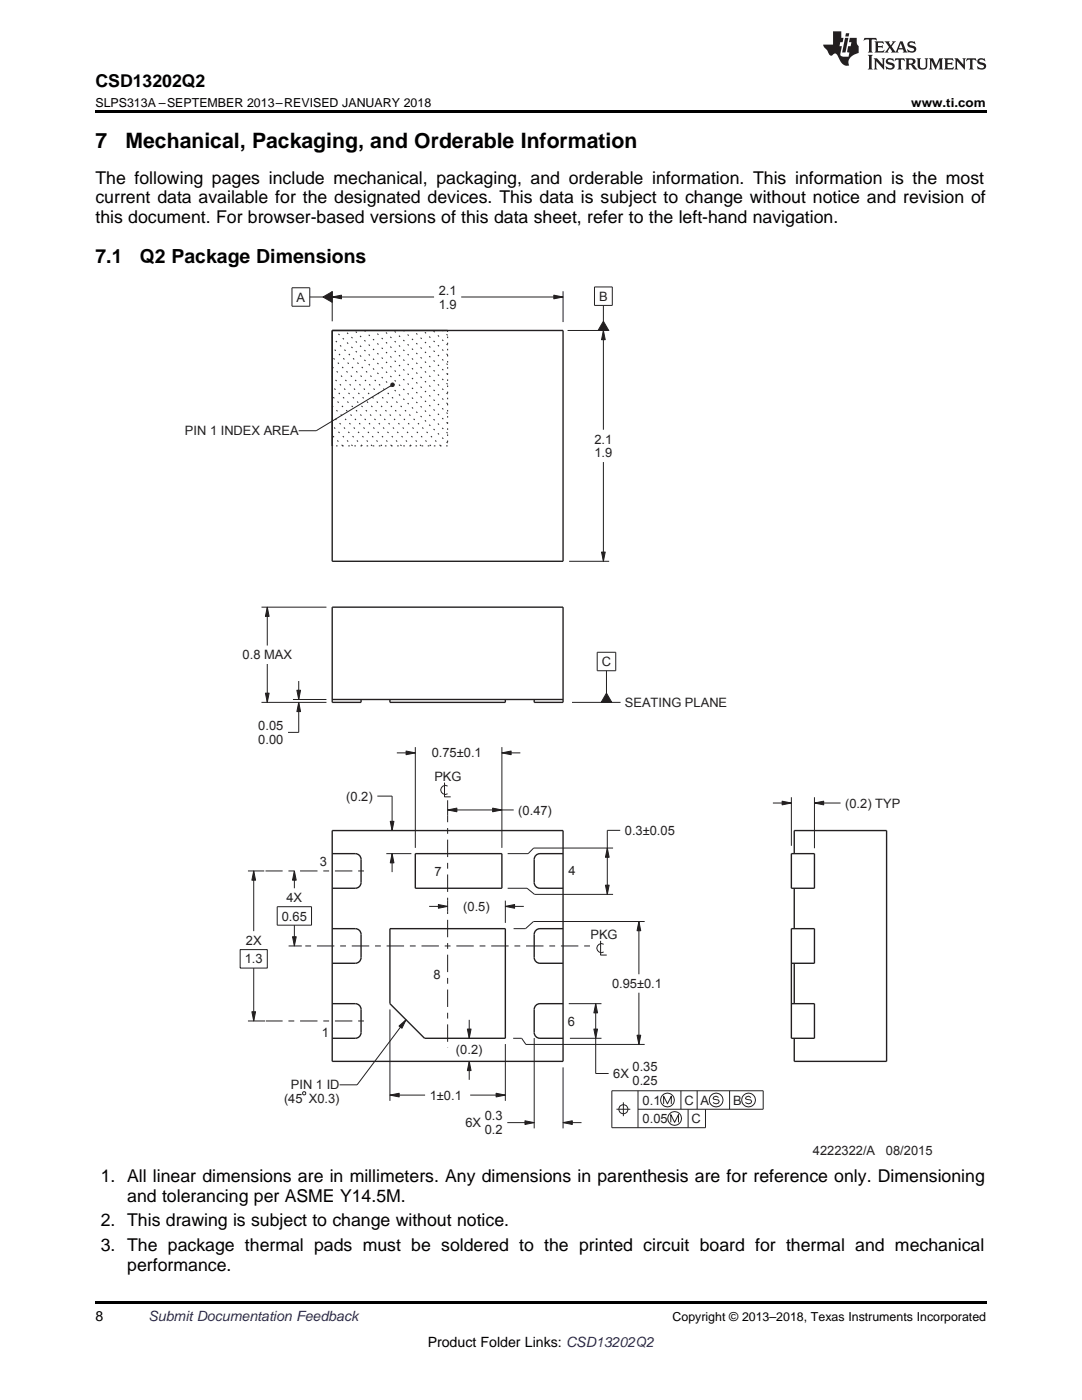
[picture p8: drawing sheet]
<svg xmlns="http://www.w3.org/2000/svg" width="216mm" height="279mm" viewBox="0 0 216 279" stroke-linecap="round" stroke-linejoin="round" font-family="sans-serif">
<path d="M19 259.7h177.8v.5h-177.8z" fill="#000"/>
<path d="M121 138.3l1.1 1.9h-2.1z" fill="#231f20"/>
<path d="M121 138.3l1.1 1.9h-2.1z" fill="none" stroke="#231f20" stroke-width=".2"/>
<path d="M118.9 200.3l.3 1.8h-.7z" fill="#231f20"/>
<path d="M118.9 200.3l.3 1.8h-.7z" fill="none" stroke="#231f20" stroke-width=".2"/>
<path d="M118.5 205.4h.7l-.3 1.8z" fill="#231f20"/>
<path d="M118.5 205.4h.7l-.3 1.8z" fill="none" stroke="#231f20" stroke-width=".2"/>
<path d="M127.1 206.6h.8l-.4 1.8z" fill="#231f20"/>
<path d="M127.1 206.6h.8l-.4 1.8z" fill="none" stroke="#231f20" stroke-width=".2"/>
<path d="M127.5 183.9l.4 1.8h-.8z" fill="#231f20"/>
<path d="M127.5 183.9l.4 1.8h-.8z" fill="none" stroke="#231f20" stroke-width=".2"/>
<path d="M104.8 223.7l1.8 .3-1.8 .4z" fill="#231f20"/>
<path d="M104.8 223.7l1.8 .3-1.8 .4z" fill="none" stroke="#231f20" stroke-width=".2"/>
<path d="M112.4 224l1.8-.3v.7z" fill="#231f20"/>
<path d="M112.4 224l1.8-.3v.7z" fill="none" stroke="#231f20" stroke-width=".2"/>
<path d="M50.6 173.8l.4 1.9h-.7z" fill="#231f20"/>
<path d="M50.6 173.8l.4 1.9h-.7z" fill="none" stroke="#231f20" stroke-width=".2"/>
<path d="M50.3 201.9h.7l-.4 1.9z" fill="#231f20"/>
<path d="M50.3 201.9h.7l-.4 1.9z" fill="none" stroke="#231f20" stroke-width=".2"/>
<path d="M121.2 169.2l.3 1.9h-.7z" fill="#231f20"/>
<path d="M121.2 169.2l.3 1.9h-.7z" fill="none" stroke="#231f20" stroke-width=".2"/>
<path d="M120.8 176.7h.7l-.3 1.8z" fill="#231f20"/>
<path d="M120.8 176.7h.7l-.3 1.8z" fill="none" stroke="#231f20" stroke-width=".2"/>
<path d="M58.7 173.8l.4 1.9h-.7z" fill="#231f20"/>
<path d="M58.7 173.8l.4 1.9h-.7z" fill="none" stroke="#231f20" stroke-width=".2"/>
<path d="M58.4 186.9h.7l-.4 1.9z" fill="#231f20"/>
<path d="M58.4 186.9h.7l-.4 1.9z" fill="none" stroke="#231f20" stroke-width=".2"/>
<path d="M53 138.3h.7l-.4 1.9z" fill="#231f20"/>
<path d="M53 138.3h.7l-.4 1.9z" fill="none" stroke="#231f20" stroke-width=".2"/>
<path d="M53.3 121.2l.4 1.8h-.7z" fill="#231f20"/>
<path d="M53.3 121.2l.4 1.8h-.7z" fill="none" stroke="#231f20" stroke-width=".2"/>
<path d="M59.6 140.2l.4 1.8h-.8z" fill="#231f20"/>
<path d="M59.6 140.2l.4 1.8h-.8z" fill="none" stroke="#231f20" stroke-width=".2"/>
<path d="M59.2 137.8h.8l-.4 1.8z" fill="#231f20"/>
<path d="M59.2 137.8h.8l-.4 1.8z" fill="none" stroke="#231f20" stroke-width=".2"/>
<path d="M81 149.9l1.9 .4-1.9 .3z" fill="#231f20"/>
<path d="M81 149.9l1.9 .4-1.9 .3z" fill="none" stroke="#231f20" stroke-width=".2"/>
<path d="M100.1 150.3l1.9-.4v.7z" fill="#231f20"/>
<path d="M100.1 150.3l1.9-.4v.7z" fill="none" stroke="#231f20" stroke-width=".2"/>
<path d="M77.8 218.6l1.8-.4v.7z" fill="#231f20"/>
<path d="M77.8 218.6l1.8-.4v.7z" fill="none" stroke="#231f20" stroke-width=".2"/>
<path d="M99 218.2l1.8 .4-1.8 .3z" fill="#231f20"/>
<path d="M99 218.2l1.8 .4-1.8 .3z" fill="none" stroke="#231f20" stroke-width=".2"/>
<path d="M64.4 59.3l1.9-1.1v2.1z" fill="#231f20"/>
<path d="M64.4 59.3l1.9-1.1v2.1z" fill="none" stroke="#231f20" stroke-width=".2"/>
<path d="M110.5 58.9l1.9 .4-1.9 .3z" fill="#231f20"/>
<path d="M110.5 58.9l1.9 .4-1.9 .3z" fill="none" stroke="#231f20" stroke-width=".2"/>
<path d="M66.3 59.3l1.8-.4v.7z" fill="#231f20"/>
<path d="M66.3 59.3l1.8-.4v.7z" fill="none" stroke="#231f20" stroke-width=".2"/>
<path d="M120.4 64.1l1.1 1.9h-2.2z" fill="#231f20"/>
<path d="M120.4 64.1l1.1 1.9h-2.2z" fill="none" stroke="#231f20" stroke-width=".2"/>
<path d="M120 110.2h.8l-.4 1.8z" fill="#231f20"/>
<path d="M120 110.2h.8l-.4 1.8z" fill="none" stroke="#231f20" stroke-width=".2"/>
<path d="M120.4 66l.4 1.8h-.8z" fill="#231f20"/>
<path d="M120.4 66l.4 1.8h-.8z" fill="none" stroke="#231f20" stroke-width=".2"/>
<path d="M89.3 161.6l1.9-.3v.7z" fill="#231f20"/>
<path d="M89.3 161.6l1.9-.3v.7z" fill="none" stroke="#231f20" stroke-width=".2"/>
<path d="M98.3 161.3l1.8 .3-1.8 .4z" fill="#231f20"/>
<path d="M98.3 161.3l1.8 .3-1.8 .4z" fill="none" stroke="#231f20" stroke-width=".2"/>
<path d="M78.2 170.4l.4 1.8h-.7z" fill="#231f20"/>
<path d="M78.2 170.4l.4 1.8h-.7z" fill="none" stroke="#231f20" stroke-width=".2"/>
<path d="M77.9 163.9h.7l-.4 1.9z" fill="#231f20"/>
<path d="M77.9 163.9h.7l-.4 1.9z" fill="none" stroke="#231f20" stroke-width=".2"/>
<path d="M93.3 205.4h.7l-.4 1.8z" fill="#231f20"/>
<path d="M93.3 205.4h.7l-.4 1.8z" fill="none" stroke="#231f20" stroke-width=".2"/>
<path d="M93.6 211.8l.4 1.9h-.7z" fill="#231f20"/>
<path d="M93.6 211.8l.4 1.9h-.7z" fill="none" stroke="#231f20" stroke-width=".2"/>
<path d="M156.1 159.9l1.8 .4-1.8 .3z" fill="#231f20"/>
<path d="M156.1 159.9l1.8 .4-1.8 .3z" fill="none" stroke="#231f20" stroke-width=".2"/>
<path d="M162.5 160.3l1.9-.4v.7z" fill="#231f20"/>
<path d="M162.5 160.3l1.9-.4v.7z" fill="none" stroke="#231f20" stroke-width=".2"/>
<path d="M87.5 180.5l1.8 .4-1.8 .4z" fill="#231f20"/>
<path d="M87.5 180.5l1.8 .4-1.8 .4z" fill="none" stroke="#231f20" stroke-width=".2"/>
<path d="M100.8 180.9l1.9-.4v.8z" fill="#231f20"/>
<path d="M100.8 180.9l1.9-.4v.8z" fill="none" stroke="#231f20" stroke-width=".2"/>
<path d="M78 76.6l.2-.2 .4 .1 .1 .3-.1 .3h-.4l-.2-.2z" fill="#231f20"/>
<path d="M78 76.6l.2-.2 .4 .1 .1 .3-.1 .3h-.4l-.2-.2z" fill="none" stroke="#231f20" stroke-width=".2"/>
<path d="M79.6 204.8l1.4-1.3-.8 1.7z" fill="#231f20"/>
<g fill="none" stroke="#231f20" stroke-width=".2">
<path d="M58.3 57.4h3.5v3.7h-3.5zM61.8 59.3h2.6M66.3 58.1v6M66.3 59.3h20.3M92 59.3h20.4M112.4 58.1v6.2M118.6 57.3h3.6v3.7h-3.6zM78 77l-14.9 9h-3.5M113.3 66h8.3M120.4 61v3.1M120.4 66v19.8M120.4 92.2v19.8"/>
<path d="M113.6 112h8M52.2 121.2h12.9M53.3 121.2v7.6M53.3 132.5v7.7M58.5 139.6h6.6M59.6 135.9v3.7M119.2 130.2h3.7v3.7h-3.7zM121 133.9v4.4M52.2 140.2h12.9M59.6 140.2v6h-2.1M75.3 158.9h2.9v6.9M79.2 150.3h3.7"/>
<path d="M82.9 149.1v20.1M88.7 156.2v2.8h1.2M89.3 156.9a.9 .9 0 0 0-1.4 .7 .9 .9 0 0 0 1.4 .8M89.3 159.7v3.1M100.1 149.1v20.1M100.1 150.3h3.7M114.1 140.2h9.7M157.9 159.1v9.7M162.5 159.1v10.2M49.5 173.8h3.2M50.6 173.8v12M58.7 173.8v3.5"/>
<path d="M77.1 170.4h5M78.2 170.4v3.6M89.3 179.7v2.2M89.3 161.6h13.2M100.8 179.7v4.5M101.3 177.3h3.9l1.5 1.2h15.6M122.3 169.2h-15.8l-1.1 1.2h-4.1M123.8 165.7h-2.6v12.8M154.2 160.3h3.7M162.5 160.3h5.2M47.9 189.5h5.4v3.7h-5.4zM50.6 193.2v10.6"/>
<path d="M55.3 181h6.9v3.6h-6.9zM57.6 188.8h2.6M58.7 184.6v4.2M85.6 180.9h3.7M100.8 180.9h3.7M119.8 187.8v2.8h1.3M120.5 188.5a.9 .9 0 0 0-1.4 .7 .9 .9 0 0 0 1.4 .8M127.5 183.9v10.5M127.5 198.1v10.3M128.6 183.9h-22.2l-1.5 1.4h-2.4M49.5 203.8h3.4M60.4 218l.4-.1 .2 .4-.5 .2z"/>
<path d="M77.8 218.6h7M77.8 201.5v18.2M79.6 204.8l1.4-1.3-.8 1.7zM81 203.5l-9.7 13h-3.5M93.6 203.5v3.7M93.6 211.8v3.7M93.8 218.6h7M100.8 208.4v11.3M102.4 207.2h1.7l.8 1.2h23.7M106.6 207.2v18M112.4 213v12.2M113.5 200.3h6.5"/>
<path d="M113.7 207.2h6.3M118.9 200.3v13.9h2.5M124.4 220v2.8M127.3 217.7v7.4M135.9 217.7v3.7M139.1 217.7v3.7M143.4 219.1l-.5-.3-.5 .1-.1 .3 .1 .2 1 .1 .1 .3-.1 .3-.5 .2-.6-.3M145.6 217.7v3.7M149.8 219.1l-.4-.3-.5 .1-.1 .3 .1 .2 .9 .1 .2 .3-.2 .3-.4 .2-.6-.3M101.2 224h5.4M112.4 224h3.6M123 221.4h2.8"/>
<path d="M127.3 221.4h25v-3.7h-30.2v7.4h18.7v-3.7M132.4 220.3v-1.5l.8 1.5 .8-1.5v1.5M133.8 224v-1.6l.8 1.6 .8-1.6v1.6M137.3 221.4v3.7"/>
<circle cx="133.2" cy="219.5" r="1.37"/>
<circle cx="142.9" cy="219.5" r="1.37"/>
<circle cx="149.4" cy="219.5" r="1.37"/>
<circle cx="124.4" cy="221.4" r=".92"/>
<circle cx="134.6" cy="223.2" r="1.37"/>
</g>
<g fill="none" stroke="#231f20" stroke-width=".28">
<path d="M66.3 66h46.1v46h-46.1zM66.3 139.6h46.1M72 139.6v.6h-5.7v-19h46.1v19h-5.8v-.6M77.8 139.6v.6h23v-.6M66.3 170.4h4.6a1.15 1.15 0 0 1 1.1 1.1v4.6a1.15 1.15 0 0 1-1.1 1.2h-4.6M66.3 165.8h46.1v46h-46.1zM82.9 170.4h17.2v6.9h-17.2zM112.4 170.4h-4.7a1.15 1.15 0 0 0-1.1 1.1v4.6a1.15 1.15 0 0 0 1.1 1.2h4.7M157.9 170.4h4.6v6.9h-4.6zM158.5 170.4v-4.6h18.4v46h-18.4v-4.6M158.5 177.3v8M66.3 185.3h4.6a1.15 1.15 0 0 1 1.1 1.2v4.6a1.15 1.15 0 0 1-1.1 1.1h-4.6"/>
<path d="M77.8 185.3h23v21.9h-16.1l-6.9-6.9zM112.4 185.3h-4.7a1.15 1.15 0 0 0-1.1 1.2v4.6a1.15 1.15 0 0 0 1.1 1.1h4.7M157.9 192.2h4.6v-6.9h-4.6v21.9h4.6v-6.9h-4.6M158.5 192.2v8.1M66.3 200.3h4.6a1.15 1.15 0 0 1 1.1 1.2v4.6a1.15 1.15 0 0 1-1.1 1.1h-4.6M112.4 200.3h-4.7a1.15 1.15 0 0 0-1.1 1.2v4.6a1.15 1.15 0 0 0 1.1 1.1h4.7"/>
</g>
<g fill="none" stroke="#231f20" stroke-width=".2" stroke-dasharray=".3 .9" stroke-linecap="butt">
<path d="M89.3 66v23M89.3 78.7l-12.7-12.7M89.3 76.7l-10.7-10.7M89.3 74.7l-8.8-8.7M89.3 72.8l-6.8-6.8M89.3 70.8l-4.9-4.8M89.3 68.9l-2.9-2.9M89.3 66.9l-1-.9M66.4 89l-.1-.2M68.4 89l-2.1-2.1M70.3 89l-4-4.1M72.3 89l-6-6"/>
<path d="M74.2 89l-7.9-8M76.2 89l-9.9-9.9M78.2 89l-11.9-11.9M80.1 89l-13.8-13.8M82.1 89l-15.8-15.8M84 89l-17.7-17.7M86 89l-19.7-19.7M87.9 89l-21.6-21.7M89.3 89h-23M89.3 88.4l-22.4-22.4M89.3 86.5l-20.5-20.5M89.3 84.5l-18.5-18.5"/>
<path d="M89.3 82.6l-16.6-16.6M89.3 80.6l-14.6-14.6"/>
</g>
<path d="M72 173.8h-19M72 173.8h1.1M89.3 179.7v-16.9M89.3 188.8v20.3M89.3 188.8v-6.9M89.3 188.8h-28.9M89.3 188.8h29.2M72 203.8h-18.9M72 203.8h1.5" fill="none" stroke="#231f20" stroke-width=".2" stroke-dasharray="1.2 1.2 3.5 1.2" stroke-dashoffset=".6" stroke-linecap="butt"/>
<path d="M19 22h177.8v.5h-177.8z" fill="#000"/>
<g fill="#231f20">
<path d="M172.5 7.6l-.1 .5 .4-.2h.6v.1v2.1l-.2 .4h.9l-.2-.4v-2.1l.1-.1h.5l.5 .2-.2-.5zM174.5 8.3l.2 .3v1.5l-.2 .4h1.8l.2-.6a1.04 1.04 0 0 1-1.3 .2v-.7h.6l.3 .2v-.6l-.3 .2h-.6v-.6l.8-.1 .4 .3-.2-.5zM176.5 8.3l.9 1.1-.9 1.1h.8l-.2-.2 .4-.7 .5 .7-.2 .2h1.5l-.2-.2 .2-.4h.9l.1 .4-.2 .2h1l-.3-.3-.7-1.9h-.5l-.9 2-.8-1 .9-1h-.8l.1 .3-.4 .5-.3-.6 .1-.2zM179.7 8.6l.4 1h-.7zM181.3 8.4a.63 .63 0 0 0-.2 .7 .63 .63 0 0 0 .6 .4l.6 .2 .1 .2a.75 .75 0 0 1-.7 .4 .75 .75 0 0 1-.6-.5l.1 .7 .1-.1a1.11 1.11 0 0 0 1.5-.6 1.13 1.13 0 0 0-1.2-.8l-.1-.4a1.04 1.04 0 0 1 1.2 .2l-.2-.5-.2 .1-.4-.2zM173.2 10.9l.2 .4v2.2l-.2 .4h1l-.3-.4v-2.2l.3-.4zM174.3 11.6l.3 .4v1.5l-.3 .4h.8l-.2-.4v-1.3l1.5 1.7v-1.9l.2-.4h-.7l.2 .4v.9l-1.1-1.3zM177 11.8a.62 .62 0 0 0-.2 .7 .62 .62 0 0 0 .6 .4l.6 .1 .1 .3a.76 .76 0 0 1-.7 .3 .76 .76 0 0 1-.7-.4l.2 .7 .1-.1a1.11 1.11 0 0 0 1.5-.6 1.13 1.13 0 0 0-1.2-.8l-.1-.4a1.04 1.04 0 0 1 1.2 .2l-.2-.6-.2 .1-.5-.1zM178.7 11.6l-.2 .6a.61 .61 0 0 1 .8-.3v1.6l-.2 .4h.9l-.2-.4v-1.6a.63 .63 0 0 1 .7 .3l-.1-.6zM180.6 11.6l.3 .4v1.5l-.3 .4h1l-.2-.2-.1-.8 .6 .2a.76 .76 0 0 0 1.2 .7l-1-1a.58 .58 0 0 0 .6-.5 .58 .58 0 0 0-.5-.6zM181.4 11.9h.1a.45 .45 0 0 1 .5 .1 .45 .45 0 0 1 .1 .5l-.8 .2zM182.9 11.6l.2 .2a2.17 2.17 0 0 0 .3 1.9 .99 .99 0 0 0 1.6-.6v-1.1l.2-.4h-.7l.2 .2a1.92 1.92 0 0 1-.2 1.8 .6 .6 0 0 1-.9-.5v-1.1l.2-.4zM185.4 11.6l.2 .4v1.5l-.2 .4h.7l-.2-.4v-1.4l.8 1.8 .8-1.8v1.4l-.2 .4h.9l-.2-.4v-1.5l.2-.4h-.8l-.6 1.5-.6-1.5zM188.4 11.6l.2 .4v1.5l-.2 .4h1.8l.1-.6a1.04 1.04 0 0 1-1.2 .1v-.6h.5l.4 .2v-.6l-.4 .2h-.5v-.7h.8l.3 .3-.1-.6zM190.5 11.6l.2 .4v1.5l-.2 .4h.7l-.2-.4v-1.3l1.5 1.7v-1.9l.2-.4h-.7l.2 .4v.9l-1.1-1.3zM192.9 11.6l-.1 .6a.61 .61 0 0 1 .7-.3l.1 1.6-.3 .4h1l-.3-.4 .1-1.6a.63 .63 0 0 1 .7 .3l-.1-.6zM195.2 11.8a.62 .62 0 0 0-.2 .7 .62 .62 0 0 0 .6 .4l.6 .1 .1 .3a.76 .76 0 0 1-.7 .3 .76 .76 0 0 1-.6-.4l.1 .7 .1-.1a1.11 1.11 0 0 0 1.6-.6 1.13 1.13 0 0 0-1.3-.8l-.1-.4a1.04 1.04 0 0 1 1.2 .2l-.1-.6-.2 .1-.5-.1z"/>
<path d="M166.2 6.3v2.6h-1.9v.4l.8 .9a.91 .91 0 0 0 1 .8 .56 .56 0 0 1 .5-.3 .56 .56 0 0 1 .5 .3l.4 .8a1.53 1.53 0 0 0 1.9 1.2 1.54 1.54 0 0 1 1-2.1l.9-.3v-1.4a1.52 1.52 0 0 1-.4-1.6h-1.3l-.2 .8h.5l-.2 .8h-.5l-.1 1v.2l.4 .1-.2 .8a1.93 1.93 0 0 1-1.6-.3l.3-1.8h-.5l.2-.8h.4l.2-.8h-.4v-1.3zM168.6 7.6l-.6 2.9h.7l.6-2.9zM168.8 6.6l-.1 .7h.6l.2-.7z"/>
</g>
<g font-size="4.2">
<text x="19" y="29.6">7</text>
<text x="25" y="29.6">Mechanical, Packaging, and Orderable Information</text>
</g>
<g font-size="3.9">
<text x="19" y="52.5">7.1</text>
<text x="27.9" y="52.5">Q2 Package Dimensions</text>
</g>
<g font-size="3.5">
<text x="19" y="17.3">CSD13202Q2</text>
<text x="19" y="36.7">The following pages include mechanical, packaging, and orderable information. This information is the most</text>
<text x="19" y="40.6">current data available for the designated devices. This data is subject to change without notice and revision of</text>
<text x="19" y="44.4">this document. For browser-based versions of this data sheet, refer to the left-hand navigation.</text>
<text x="20.1" y="235.9">1. All linear dimensions are in millimeters. Any dimensions in parenthesis are for reference only. Dimensioning</text>
<text x="25.4" y="239.8">and tolerancing per ASME Y14.5M.</text>
<text x="20.1" y="244.8">2. This drawing is subject to change without notice.</text>
<text x="20.1" y="249.7">3. The package thermal pads must be soldered to the printed circuit board for thermal and mechanical</text>
<text x="25.4" y="253.6">performance.</text>
</g>
<g font-size="2.8">
<text x="19" y="263.6">8</text>
<text x="85.3" y="268.9">Product Folder Links: CSD13202Q2</text>
</g>
<text font-size="2.8" fill="#0000c8" x="29.6" y="263.6">Submit Documentation Feedback</text>
<g font-size="2.6" fill="#231f20">
<text x="87.5" y="58.8">2.1</text>
<text x="59.2" y="60.2">A</text>
<text x="87.5" y="61.6">1.9</text>
<text x="119.5" y="60">B</text>
<text x="36.9" y="86.9">PIN 1 INDEX AREA</text>
<text x="118.6" y="88.5">2.1</text>
<text x="118.6" y="91.3">1.9</text>
<text x="48.4" y="131.6">0.8 MAX</text>
<text x="120.1" y="132.9">C</text>
<text x="124.7" y="141.1">SEATING PLANE</text>
<text x="51.5" y="145.7">0.05</text>
<text x="51.5" y="148.5">0.00</text>
<text x="86.1" y="151.2">0.75±0.1</text>
<text x="86.7" y="155.8">PKG</text>
<text x="69.1" y="159.8">(0.2)</text>
<text x="168.6" y="161.2">(0.2) TYP</text>
<text x="103.4" y="162.6">(0.47)</text>
<text x="124.7" y="166.6">0.3±0.05</text>
<text x="63.8" y="172.8">3</text>
<text x="86.7" y="174.9">7</text>
<text x="113.4" y="174.7">4</text>
<text x="56.2" y="183.7">0.65</text>
<text x="57.2" y="180">4X</text>
<text x="92.4" y="181.8">(0.5)</text>
<text x="49.1" y="188.6">2X</text>
<text x="117.8" y="187.4">PKG</text>
<text x="48.8" y="192.3">1.3</text>
<text x="86.5" y="195.4">8</text>
<text x="122.1" y="197.2">0.95±0.1</text>
<text x="64.2" y="207">1</text>
<text x="113.3" y="204.8">6</text>
<text x="91" y="210.4">(0.2)</text>
<text x="122.4" y="215.2">6X</text>
<text x="126.2" y="213.8">0.35</text>
<text x="56.7" y="220.2">(45 X0.3)</text>
<text x="58" y="217.4">PIN 1 ID</text>
<text x="85.7" y="219.5">1±0.1</text>
<text x="126.2" y="216.5">0.25</text>
<text x="128.2" y="220.5">0.1</text>
<text x="136.6" y="220.5">C A</text>
<text x="146.3" y="220.5">B</text>
<text x="92.9" y="225">6X</text>
<text x="96.7" y="223.6">0.3</text>
<text x="96.7" y="226.3">0.2</text>
<text x="128.2" y="224.1">0.05</text>
<text x="138" y="224.1">C</text>
<text x="162.2" y="230.5">4222322/A</text>
<text x="176.8" y="230.5">08/2015</text>
</g>
<g font-size="2.5">
<text x="19" y="21.4">SLPS313A –SEPTEMBER 2013–REVISED JANUARY 2018</text>
<text x="181.8" y="21.4">www.ti.com</text>
<text x="134.2" y="263.6">Copyright © 2013–2018, Texas Instruments Incorporated</text>
</g>
</svg>
